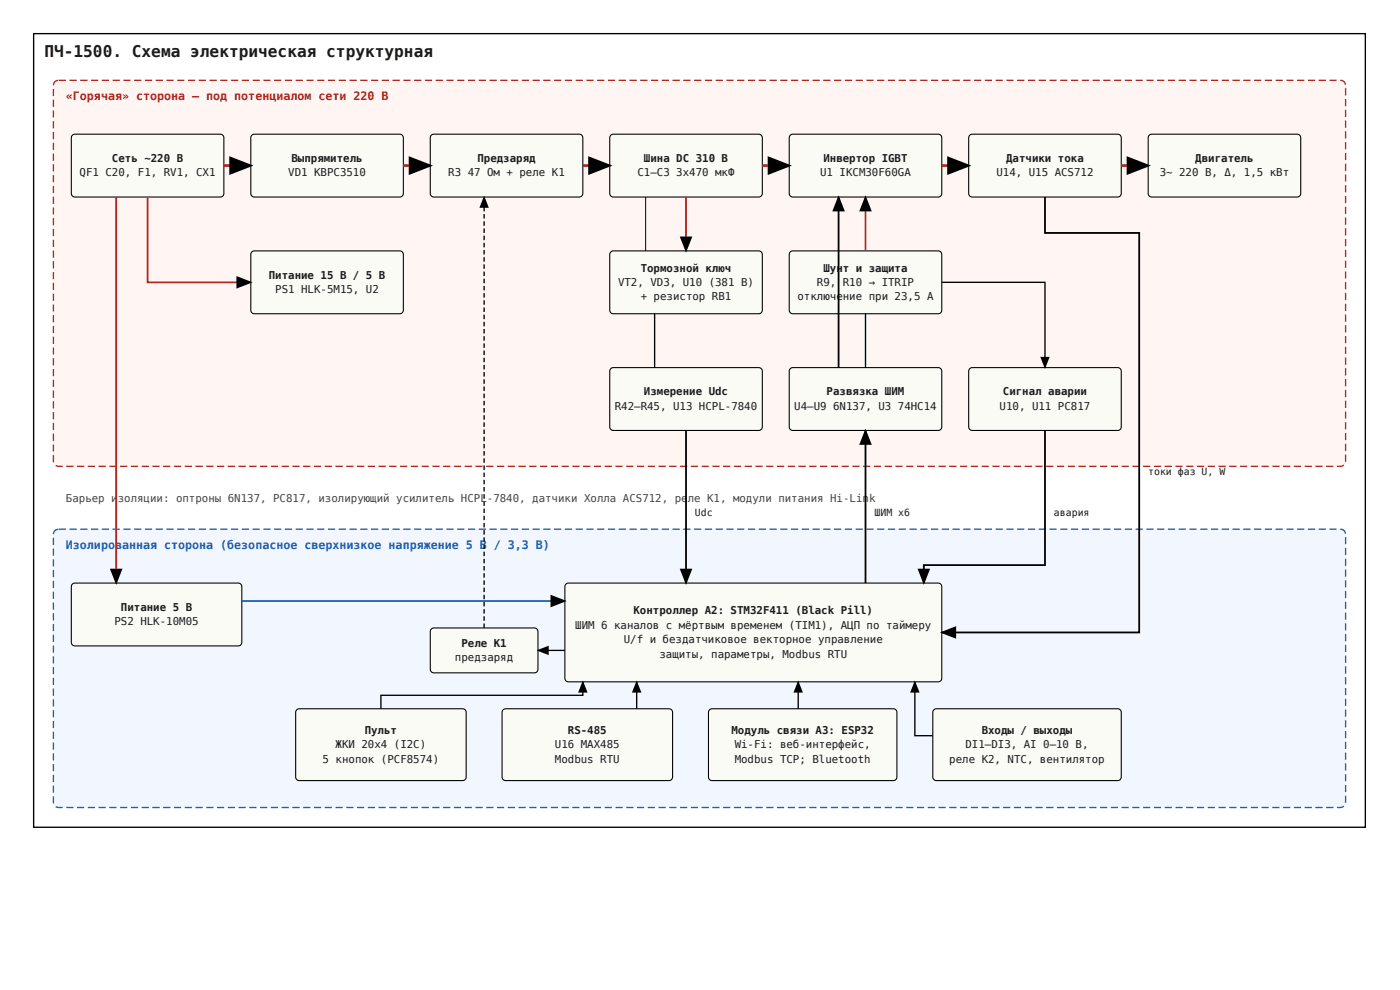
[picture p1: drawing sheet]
<svg xmlns="http://www.w3.org/2000/svg" width="420mm" height="297mm" viewBox="0 0 420 297" stroke-linecap="round" stroke-linejoin="round" font-family="sans-serif">
<path d="M10.1 10.1h399.7v238.1h-399.7z" fill="none" stroke="#000" stroke-width=".4"/>
<path d="M16.5 24.6l1.1-.5h384.7a1.62 1.62 0 0 1 1.6 1.6v112.6a1.62 1.62 0 0 1-1.6 1.6h-384.7a1.62 1.62 0 0 1-1.6-1.6v-112.6z" fill="#fff5f3"/>
<path d="M20.9 23.9h2.1v.4h-2.1zM24.1 23.9h2.2v.4h-2.2zM27.3 23.9h2.2v.4h-2.2zM30.6 23.9h2.1v.4h-2.1zM33.8 23.9h2.2v.4h-2.2zM37 23.9h2.2v.4h-2.2zM40.3 23.9h2.1v.4h-2.1zM43.5 23.9h2.1v.4h-2.1zM46.7 23.9h2.2v.4h-2.2zM50 23.9h2.1v.4h-2.1zM53.2 23.9h2.1v.4h-2.1zM56.4 23.9h2.2v.4h-2.2zM59.7 23.9h2.1v.4h-2.1zM62.9 23.9h2.1v.4h-2.1zM66.1 23.9h2.2v.4h-2.2zM69.4 23.9h2.1v.4h-2.1zM72.6 23.9h2.1v.4h-2.1zM75.8 23.9h2.2v.4h-2.2zM79 23.9h2.2v.4h-2.2zM82.3 23.9h2.1v.4h-2.1zM85.5 23.9h2.2v.4h-2.2zM88.7 23.9h2.2v.4h-2.2zM92 23.9h2.1v.4h-2.1zM95.2 23.9h2.2v.4h-2.2zM98.4 23.9h2.2v.4h-2.2zM101.7 23.9h2.1v.4h-2.1zM104.9 23.9h2.2v.4h-2.2zM108.1 23.9h2.2v.4h-2.2zM111.4 23.9h2.1v.4h-2.1zM114.6 23.9h2.2v.4h-2.2zM117.8 23.9h2.2v.4h-2.2zM121.1 23.9h2.1v.4h-2.1zM124.3 23.9h2.2v.4h-2.2zM127.5 23.9h2.2v.4h-2.2zM130.8 23.9h2.1v.4h-2.1zM134 23.9h2.1v.4h-2.1zM137.2 23.9h2.2v.4h-2.2zM140.5 23.9h2.1v.4h-2.1zM143.7 23.9h2.1v.4h-2.1zM146.9 23.9h2.2v.4h-2.2zM150.2 23.9h2.1v.4h-2.1zM153.4 23.9h2.1v.4h-2.1zM156.6 23.9h2.2v.4h-2.2zM159.8 23.9h2.2v.4h-2.2zM163.1 23.9h2.1v.4h-2.1zM166.3 23.9h2.2v.4h-2.2zM169.5 23.9h2.2v.4h-2.2zM172.8 23.9h2.1v.4h-2.1zM176 23.9h2.2v.4h-2.2zM179.2 23.9h2.2v.4h-2.2zM182.5 23.9h2.1v.4h-2.1zM185.7 23.9h2.2v.4h-2.2zM188.9 23.9h2.2v.4h-2.2zM192.2 23.9h2.1v.4h-2.1zM195.4 23.9h2.2v.4h-2.2zM198.6 23.9h2.2v.4h-2.2zM201.9 23.9h2.1v.4h-2.1zM205.1 23.9h2.2v.4h-2.2zM208.3 23.9h2.2v.4h-2.2zM211.6 23.9h2.1v.4h-2.1zM214.8 23.9h2.1v.4h-2.1zM218 23.9h2.2v.4h-2.2zM221.3 23.9h2.1v.4h-2.1zM224.5 23.9h2.1v.4h-2.1zM227.7 23.9h2.2v.4h-2.2zM231 23.9h2.1v.4h-2.1zM234.2 23.9h2.1v.4h-2.1zM237.4 23.9h2.2v.4h-2.2zM240.7 23.9h2.1v.4h-2.1zM243.9 23.9h2.1v.4h-2.1zM247.1 23.9h2.2v.4h-2.2zM250.3 23.9h2.2v.4h-2.2zM253.6 23.9h2.1v.4h-2.1zM256.8 23.9h2.2v.4h-2.2zM260 23.9h2.2v.4h-2.2zM263.3 23.9h2.1v.4h-2.1zM266.5 23.9h2.2v.4h-2.2zM269.7 23.9h2.2v.4h-2.2zM273 23.9h2.1v.4h-2.1zM276.2 23.9h2.2v.4h-2.2zM279.4 23.9h2.2v.4h-2.2zM282.7 23.9h2.1v.4h-2.1zM285.9 23.9h2.2v.4h-2.2zM289.1 23.9h2.2v.4h-2.2zM292.4 23.9h2.1v.4h-2.1zM295.6 23.9h2.2v.4h-2.2zM298.8 23.9h2.2v.4h-2.2zM302.1 23.9h2.1v.4h-2.1zM305.3 23.9h2.1v.4h-2.1zM308.5 23.9h2.2v.4h-2.2zM311.8 23.9h2.1v.4h-2.1zM315 23.9h2.1v.4h-2.1zM318.2 23.9h2.2v.4h-2.2zM321.5 23.9h2.1v.4h-2.1zM324.7 23.9h2.1v.4h-2.1zM327.9 23.9h2.2v.4h-2.2zM331.2 23.9h2.1v.4h-2.1zM334.4 23.9h2.1v.4h-2.1zM337.6 23.9h2.2v.4h-2.2zM340.8 23.9h2.2v.4h-2.2zM344.1 23.9h2.1v.4h-2.1zM347.3 23.9h2.2v.4h-2.2zM350.5 23.9h2.2v.4h-2.2zM353.8 23.9h2.1v.4h-2.1zM357 23.9h2.2v.4h-2.2zM360.2 23.9h2.2v.4h-2.2zM363.5 23.9h2.1v.4h-2.1zM366.7 23.9h2.2v.4h-2.2zM369.9 23.9h2.2v.4h-2.2zM373.2 23.9h2.1v.4h-2.1zM376.4 23.9h2.2v.4h-2.2zM379.6 23.9h2.2v.4h-2.2zM382.9 23.9h2.1v.4h-2.1zM386.1 23.9h2.2v.4h-2.2zM389.3 23.9h2.2v.4h-2.2zM392.6 23.9h2.1v.4h-2.1zM395.8 23.9h2.1v.4h-2.1zM399 23.9h2.2v.4h-2.2zM402.3 23.9a1.65 1.65 0 0 1 1.7 1.5h-.4a1.28 1.28 0 0 0-1.3-1.1zM403.7 26.5h.4v2.1h-.4zM403.7 29.7h.4v2.2h-.4zM403.7 32.9h.4v2.2h-.4zM403.7 36.2h.4v2.1h-.4zM403.7 39.4h.4v2.2h-.4zM403.7 42.6h.4v2.2h-.4zM403.7 45.9h.4v2.1h-.4zM403.7 49.1h.4v2.2h-.4zM403.7 52.3h.4v2.2h-.4zM403.7 55.6h.4v2.1h-.4zM403.7 58.8h.4v2.1h-.4zM403.7 62h.4v2.2h-.4zM403.7 65.3h.4v2.1h-.4zM403.7 68.5h.4v2.1h-.4zM403.7 71.7h.4v2.2h-.4zM403.7 75h.4v2.1h-.4zM403.7 78.2h.4v2.1h-.4zM403.7 81.4h.4v2.2h-.4zM403.7 84.7h.4v2.1h-.4zM403.7 87.9h.4v2.1h-.4zM403.7 91.1h.4v2.2h-.4zM403.7 94.3h.4v2.2h-.4zM403.7 97.6h.4v2.1h-.4zM403.7 100.8h.4v2.2h-.4zM403.7 104h.4v2.2h-.4zM403.7 107.3h.4v2.1h-.4zM403.7 110.5h.4v2.2h-.4zM403.7 113.7h.4v2.2h-.4zM403.7 117h.4v2.1h-.4zM403.7 120.2h.4v2.2h-.4zM403.7 123.4h.4v2.2h-.4zM403.7 126.7h.4v2.1h-.4zM403.7 129.9h.4v2.2h-.4zM403.7 133.1h.4v2.2h-.4zM403.7 136.4h.4v2.1h-.4zM401.3 139.7h1.2l.7-.4 .3 .3-1.2 .5h-1zM398 139.7h2.2v.4h-2.2zM394.8 139.7h2.2v.4h-2.2zM391.6 139.7h2.1v.4h-2.1zM388.4 139.7h2.1v.4h-2.1zM385.1 139.7h2.2v.4h-2.2zM381.9 139.7h2.1v.4h-2.1zM378.7 139.7h2.1v.4h-2.1zM375.4 139.7h2.2v.4h-2.2zM372.2 139.7h2.1v.4h-2.1zM369 139.7h2.1v.4h-2.1zM365.7 139.7h2.2v.4h-2.2zM362.5 139.7h2.1v.4h-2.1zM359.3 139.7h2.1v.4h-2.1zM356 139.7h2.2v.4h-2.2zM352.8 139.7h2.2v.4h-2.2zM349.6 139.7h2.1v.4h-2.1zM346.3 139.7h2.2v.4h-2.2zM343.1 139.7h2.2v.4h-2.2zM339.9 139.7h2.1v.4h-2.1zM336.6 139.7h2.2v.4h-2.2zM333.4 139.7h2.2v.4h-2.2zM330.2 139.7h2.1v.4h-2.1zM326.9 139.7h2.2v.4h-2.2zM323.7 139.7h2.2v.4h-2.2zM320.5 139.7h2.1v.4h-2.1zM317.2 139.7h2.2v.4h-2.2zM314 139.7h2.2v.4h-2.2zM310.8 139.7h2.1v.4h-2.1zM307.5 139.7h2.2v.4h-2.2zM304.3 139.7h2.2v.4h-2.2zM301.1 139.7h2.1v.4h-2.1zM297.9 139.7h2.1v.4h-2.1zM294.6 139.7h2.2v.4h-2.2zM291.4 139.7h2.1v.4h-2.1zM288.2 139.7h2.1v.4h-2.1zM284.9 139.7h2.2v.4h-2.2zM281.7 139.7h2.1v.4h-2.1zM278.5 139.7h2.1v.4h-2.1zM275.2 139.7h2.2v.4h-2.2zM272 139.7h2.1v.4h-2.1zM268.8 139.7h2.1v.4h-2.1zM265.5 139.7h2.2v.4h-2.2zM262.3 139.7h2.2v.4h-2.2zM259.1 139.7h2.1v.4h-2.1zM255.8 139.7h2.2v.4h-2.2zM252.6 139.7h2.2v.4h-2.2zM249.4 139.7h2.1v.4h-2.1zM246.1 139.7h2.2v.4h-2.2zM242.9 139.7h2.2v.4h-2.2zM239.7 139.7h2.1v.4h-2.1zM236.4 139.7h2.2v.4h-2.2zM233.2 139.7h2.2v.4h-2.2zM230 139.7h2.1v.4h-2.1zM226.7 139.7h2.2v.4h-2.2zM223.5 139.7h2.2v.4h-2.2zM220.3 139.7h2.1v.4h-2.1zM217 139.7h2.2v.4h-2.2zM213.8 139.7h2.2v.4h-2.2zM210.6 139.7h2.1v.4h-2.1zM207.4 139.7h2.1v.4h-2.1zM204.1 139.7h2.2v.4h-2.2zM200.9 139.7h2.1v.4h-2.1zM197.7 139.7h2.1v.4h-2.1zM194.4 139.7h2.2v.4h-2.2zM191.2 139.7h2.1v.4h-2.1zM188 139.7h2.1v.4h-2.1zM184.7 139.7h2.2v.4h-2.2zM181.5 139.7h2.2v.4h-2.2zM178.3 139.7h2.1v.4h-2.1zM175 139.7h2.2v.4h-2.2zM171.8 139.7h2.2v.4h-2.2zM168.6 139.7h2.1v.4h-2.1zM165.3 139.7h2.2v.4h-2.2zM162.1 139.7h2.2v.4h-2.2zM158.9 139.7h2.1v.4h-2.1zM155.6 139.7h2.2v.4h-2.2zM152.4 139.7h2.2v.4h-2.2zM149.2 139.7h2.1v.4h-2.1zM145.9 139.7h2.2v.4h-2.2zM142.7 139.7h2.2v.4h-2.2zM139.5 139.7h2.1v.4h-2.1zM136.2 139.7h2.2v.4h-2.2zM133 139.7h2.2v.4h-2.2zM129.8 139.7h2.1v.4h-2.1zM126.6 139.7h2.1v.4h-2.1zM123.3 139.7h2.2v.4h-2.2zM120.1 139.7h2.1v.4h-2.1zM116.9 139.7h2.1v.4h-2.1zM113.6 139.7h2.2v.4h-2.2zM110.4 139.7h2.1v.4h-2.1zM107.2 139.7h2.1v.4h-2.1zM103.9 139.7h2.2v.4h-2.2zM100.7 139.7h2.1v.4h-2.1zM97.5 139.7h2.1v.4h-2.1zM94.2 139.7h2.2v.4h-2.2zM91 139.7h2.2v.4h-2.2zM87.8 139.7h2.1v.4h-2.1zM84.5 139.7h2.2v.4h-2.2zM81.3 139.7h2.2v.4h-2.2zM78.1 139.7h2.1v.4h-2.1zM74.8 139.7h2.2v.4h-2.2zM71.6 139.7h2.2v.4h-2.2zM68.4 139.7h2.1v.4h-2.1zM65.1 139.7h2.2v.4h-2.2zM61.9 139.7h2.2v.4h-2.2zM58.7 139.7h2.1v.4h-2.1zM55.4 139.7h2.2v.4h-2.2zM52.2 139.7h2.2v.4h-2.2zM49 139.7h2.1v.4h-2.1zM45.7 139.7h2.2v.4h-2.2zM42.5 139.7h2.2v.4h-2.2zM39.3 139.7h2.1v.4h-2.1zM36.1 139.7h2.1v.4h-2.1zM32.8 139.7h2.2v.4h-2.2zM29.6 139.7h2.1v.4h-2.1zM26.4 139.7h2.1v.4h-2.1zM23.1 139.7h2.2v.4h-2.2zM19.9 139.7h2.1v.4h-2.1zM16.8 139.5l.5 .2h1.5v.4l-1.7-.1-.5-.2zM15.8 136.6h.4l.1 2-.4 .1zM15.8 133.3h.4v2.2h-.4zM15.8 130.1h.4v2.2h-.4zM15.8 126.9h.4v2.1h-.4zM15.8 123.6h.4v2.2h-.4zM15.8 120.4h.4v2.2h-.4zM15.8 117.2h.4v2.1h-.4zM15.8 113.9h.4v2.2h-.4zM15.8 110.7h.4v2.2h-.4zM15.8 107.5h.4v2.1h-.4zM15.8 104.2h.4v2.2h-.4zM15.8 101h.4v2.2h-.4zM15.8 97.8h.4v2.1h-.4zM15.8 94.5h.4v2.2h-.4zM15.8 91.3h.4v2.2h-.4zM15.8 88.1h.4v2.1h-.4zM15.8 84.8h.4v2.2h-.4zM15.8 81.6h.4v2.2h-.4zM15.8 78.4h.4v2.1h-.4zM15.8 75.2h.4v2.1h-.4zM15.8 71.9h.4v2.2h-.4zM15.8 68.7h.4v2.1h-.4zM15.8 65.5h.4v2.1h-.4zM15.8 62.2h.4v2.2h-.4zM15.8 59h.4v2.1h-.4zM15.8 55.8h.4v2.1h-.4zM15.8 52.5h.4v2.2h-.4zM15.8 49.3h.4v2.2h-.4zM15.8 46.1h.4v2.1h-.4zM15.8 42.8h.4v2.2h-.4zM15.8 39.6h.4v2.2h-.4zM15.8 36.4h.4v2.1h-.4zM15.8 33.1h.4v2.2h-.4zM15.8 29.9h.4v2.2h-.4zM15.8 26.7h.4v2.1h-.4zM16.3 24.4l1.1-.5 .1 .4a1.28 1.28 0 0 0-1.3 1.3h-.4zM17.6 23.9h2.2v.4h-2.2z" fill="#b3261e"/>
<path d="M16.5 159.2l1.1-.4h384.7a1.62 1.62 0 0 1 1.6 1.6v80.2a1.62 1.62 0 0 1-1.6 1.7h-384.7a1.62 1.62 0 0 1-1.6-1.7v-80.2z" fill="#f2f6ff"/>
<path d="M20.9 158.6h2.1v.4h-2.1zM24.1 158.6h2.2v.4h-2.2zM27.3 158.6h2.2v.4h-2.2zM30.6 158.6h2.1v.4h-2.1zM33.8 158.6h2.2v.4h-2.2zM37 158.6h2.2v.4h-2.2zM40.3 158.6h2.1v.4h-2.1zM43.5 158.6h2.1v.4h-2.1zM46.7 158.6h2.2v.4h-2.2zM50 158.6h2.1v.4h-2.1zM53.2 158.6h2.1v.4h-2.1zM56.4 158.6h2.2v.4h-2.2zM59.7 158.6h2.1v.4h-2.1zM62.9 158.6h2.1v.4h-2.1zM66.1 158.6h2.2v.4h-2.2zM69.4 158.6h2.1v.4h-2.1zM72.6 158.6h2.1v.4h-2.1zM75.8 158.6h2.2v.4h-2.2zM79 158.6h2.2v.4h-2.2zM82.3 158.6h2.1v.4h-2.1zM85.5 158.6h2.2v.4h-2.2zM88.7 158.6h2.2v.4h-2.2zM92 158.6h2.1v.4h-2.1zM95.2 158.6h2.2v.4h-2.2zM98.4 158.6h2.2v.4h-2.2zM101.7 158.6h2.1v.4h-2.1zM104.9 158.6h2.2v.4h-2.2zM108.1 158.6h2.2v.4h-2.2zM111.4 158.6h2.1v.4h-2.1zM114.6 158.6h2.2v.4h-2.2zM117.8 158.6h2.2v.4h-2.2zM121.1 158.6h2.1v.4h-2.1zM124.3 158.6h2.2v.4h-2.2zM127.5 158.6h2.2v.4h-2.2zM130.8 158.6h2.1v.4h-2.1zM134 158.6h2.1v.4h-2.1zM137.2 158.6h2.2v.4h-2.2zM140.5 158.6h2.1v.4h-2.1zM143.7 158.6h2.1v.4h-2.1zM146.9 158.6h2.2v.4h-2.2zM150.2 158.6h2.1v.4h-2.1zM153.4 158.6h2.1v.4h-2.1zM156.6 158.6h2.2v.4h-2.2zM159.8 158.6h2.2v.4h-2.2zM163.1 158.6h2.1v.4h-2.1zM166.3 158.6h2.2v.4h-2.2zM169.5 158.6h2.2v.4h-2.2zM172.8 158.6h2.1v.4h-2.1zM176 158.6h2.2v.4h-2.2zM179.2 158.6h2.2v.4h-2.2zM182.5 158.6h2.1v.4h-2.1zM185.7 158.6h2.2v.4h-2.2zM188.9 158.6h2.2v.4h-2.2zM192.2 158.6h2.1v.4h-2.1zM195.4 158.6h2.2v.4h-2.2zM198.6 158.6h2.2v.4h-2.2zM201.9 158.6h2.1v.4h-2.1zM205.1 158.6h2.2v.4h-2.2zM208.3 158.6h2.2v.4h-2.2zM211.6 158.6h2.1v.4h-2.1zM214.8 158.6h2.1v.4h-2.1zM218 158.6h2.2v.4h-2.2zM221.3 158.6h2.1v.4h-2.1zM224.5 158.6h2.1v.4h-2.1zM227.7 158.6h2.2v.4h-2.2zM231 158.6h2.1v.4h-2.1zM234.2 158.6h2.1v.4h-2.1zM237.4 158.6h2.2v.4h-2.2zM240.7 158.6h2.1v.4h-2.1zM243.9 158.6h2.1v.4h-2.1zM247.1 158.6h2.2v.4h-2.2zM250.3 158.6h2.2v.4h-2.2zM253.6 158.6h2.1v.4h-2.1zM256.8 158.6h2.2v.4h-2.2zM260 158.6h2.2v.4h-2.2zM263.3 158.6h2.1v.4h-2.1zM266.5 158.6h2.2v.4h-2.2zM269.7 158.6h2.2v.4h-2.2zM273 158.6h2.1v.4h-2.1zM276.2 158.6h2.2v.4h-2.2zM279.4 158.6h2.2v.4h-2.2zM282.7 158.6h2.1v.4h-2.1zM285.9 158.6h2.2v.4h-2.2zM289.1 158.6h2.2v.4h-2.2zM292.4 158.6h2.1v.4h-2.1zM295.6 158.6h2.2v.4h-2.2zM298.8 158.6h2.2v.4h-2.2zM302.1 158.6h2.1v.4h-2.1zM305.3 158.6h2.1v.4h-2.1zM308.5 158.6h2.2v.4h-2.2zM311.8 158.6h2.1v.4h-2.1zM315 158.6h2.1v.4h-2.1zM318.2 158.6h2.2v.4h-2.2zM321.5 158.6h2.1v.4h-2.1zM324.7 158.6h2.1v.4h-2.1zM327.9 158.6h2.2v.4h-2.2zM331.2 158.6h2.1v.4h-2.1zM334.4 158.6h2.1v.4h-2.1zM337.6 158.6h2.2v.4h-2.2zM340.8 158.6h2.2v.4h-2.2zM344.1 158.6h2.1v.4h-2.1zM347.3 158.6h2.2v.4h-2.2zM350.5 158.6h2.2v.4h-2.2zM353.8 158.6h2.1v.4h-2.1zM357 158.6h2.2v.4h-2.2zM360.2 158.6h2.2v.4h-2.2zM363.5 158.6h2.1v.4h-2.1zM366.7 158.6h2.2v.4h-2.2zM369.9 158.6h2.2v.4h-2.2zM373.2 158.6h2.1v.4h-2.1zM376.4 158.6h2.2v.4h-2.2zM379.6 158.6h2.2v.4h-2.2zM382.9 158.6h2.1v.4h-2.1zM386.1 158.6h2.2v.4h-2.2zM389.3 158.6h2.2v.4h-2.2zM392.6 158.6h2.1v.4h-2.1zM395.8 158.6h2.1v.4h-2.1zM399 158.6h2.2v.4h-2.2zM402.3 158.6a1.65 1.65 0 0 1 1.7 1.4l-.4 .1a1.28 1.28 0 0 0-1.3-1.1zM403.7 161.1h.4v2.2h-.4zM403.7 164.4h.4v2.1h-.4zM403.7 167.6h.4v2.2h-.4zM403.7 170.8h.4v2.2h-.4zM403.7 174.1h.4v2.1h-.4zM403.7 177.3h.4v2.2h-.4zM403.7 180.5h.4v2.2h-.4zM403.7 183.8h.4v2.1h-.4zM403.7 187h.4v2.2h-.4zM403.7 190.2h.4v2.2h-.4zM403.7 193.5h.4v2.1h-.4zM403.7 196.7h.4v2.2h-.4zM403.7 199.9h.4v2.2h-.4zM403.7 203.2h.4v2.1h-.4zM403.7 206.4h.4v2.1h-.4zM403.7 209.6h.4v2.2h-.4zM403.7 212.9h.4v2.1h-.4zM403.7 216.1h.4v2.1h-.4zM403.7 219.3h.4v2.2h-.4zM403.7 222.6h.4v2.1h-.4zM403.7 225.8h.4v2.1h-.4zM403.7 229h.4v2.2h-.4zM403.7 232.2h.4v2.2h-.4zM403.7 235.5h.4v2.1h-.4zM403.7 238.7h.4v2.2l-.4-.1zM401.3 242.1l1.2-.1 .7-.3 .3 .3-1.2 .5h-1zM398 242.1h2.2v.4h-2.2zM394.8 242.1h2.2v.4h-2.2zM391.6 242.1h2.1v.4h-2.1zM388.4 242.1h2.1v.4h-2.1zM385.1 242.1h2.2v.4h-2.2zM381.9 242.1h2.1v.4h-2.1zM378.7 242.1h2.1v.4h-2.1zM375.4 242.1h2.2v.4h-2.2zM372.2 242.1h2.1v.4h-2.1zM369 242.1h2.1v.4h-2.1zM365.7 242.1h2.2v.4h-2.2zM362.5 242.1h2.1v.4h-2.1zM359.3 242.1h2.1v.4h-2.1zM356 242.1h2.2v.4h-2.2zM352.8 242.1h2.2v.4h-2.2zM349.6 242.1h2.1v.4h-2.1zM346.3 242.1h2.2v.4h-2.2zM343.1 242.1h2.2v.4h-2.2zM339.9 242.1h2.1v.4h-2.1zM336.6 242.1h2.2v.4h-2.2zM333.4 242.1h2.2v.4h-2.2zM330.2 242.1h2.1v.4h-2.1zM326.9 242.1h2.2v.4h-2.2zM323.7 242.1h2.2v.4h-2.2zM320.5 242.1h2.1v.4h-2.1zM317.2 242.1h2.2v.4h-2.2zM314 242.1h2.2v.4h-2.2zM310.8 242.1h2.1v.4h-2.1zM307.5 242.1h2.2v.4h-2.2zM304.3 242.1h2.2v.4h-2.2zM301.1 242.1h2.1v.4h-2.1zM297.9 242.1h2.1v.4h-2.1zM294.6 242.1h2.2v.4h-2.2zM291.4 242.1h2.1v.4h-2.1zM288.2 242.1h2.1v.4h-2.1zM284.9 242.1h2.2v.4h-2.2zM281.7 242.1h2.1v.4h-2.1zM278.5 242.1h2.1v.4h-2.1zM275.2 242.1h2.2v.4h-2.2zM272 242.1h2.1v.4h-2.1zM268.8 242.1h2.1v.4h-2.1zM265.5 242.1h2.2v.4h-2.2zM262.3 242.1h2.2v.4h-2.2zM259.1 242.1h2.1v.4h-2.1zM255.8 242.1h2.2v.4h-2.2zM252.6 242.1h2.2v.4h-2.2zM249.4 242.1h2.1v.4h-2.1zM246.1 242.1h2.2v.4h-2.2zM242.9 242.1h2.2v.4h-2.2zM239.7 242.1h2.1v.4h-2.1zM236.4 242.1h2.2v.4h-2.2zM233.2 242.1h2.2v.4h-2.2zM230 242.1h2.1v.4h-2.1zM226.7 242.1h2.2v.4h-2.2zM223.5 242.1h2.2v.4h-2.2zM220.3 242.1h2.1v.4h-2.1zM217 242.1h2.2v.4h-2.2zM213.8 242.1h2.2v.4h-2.2zM210.6 242.1h2.1v.4h-2.1zM207.4 242.1h2.1v.4h-2.1zM204.1 242.1h2.2v.4h-2.2zM200.9 242.1h2.1v.4h-2.1zM197.7 242.1h2.1v.4h-2.1zM194.4 242.1h2.2v.4h-2.2zM191.2 242.1h2.1v.4h-2.1zM188 242.1h2.1v.4h-2.1zM184.7 242.1h2.2v.4h-2.2zM181.5 242.1h2.2v.4h-2.2zM178.3 242.1h2.1v.4h-2.1zM175 242.1h2.2v.4h-2.2zM171.8 242.1h2.2v.4h-2.2zM168.6 242.1h2.1v.4h-2.1zM165.3 242.1h2.2v.4h-2.2zM162.1 242.1h2.2v.4h-2.2zM158.9 242.1h2.1v.4h-2.1zM155.6 242.1h2.2v.4h-2.2zM152.4 242.1h2.2v.4h-2.2zM149.2 242.1h2.1v.4h-2.1zM145.9 242.1h2.2v.4h-2.2zM142.7 242.1h2.2v.4h-2.2zM139.5 242.1h2.1v.4h-2.1zM136.2 242.1h2.2v.4h-2.2zM133 242.1h2.2v.4h-2.2zM129.8 242.1h2.1v.4h-2.1zM126.6 242.1h2.1v.4h-2.1zM123.3 242.1h2.2v.4h-2.2zM120.1 242.1h2.1v.4h-2.1zM116.9 242.1h2.1v.4h-2.1zM113.6 242.1h2.2v.4h-2.2zM110.4 242.1h2.1v.4h-2.1zM107.2 242.1h2.1v.4h-2.1zM103.9 242.1h2.2v.4h-2.2zM100.7 242.1h2.1v.4h-2.1zM97.5 242.1h2.1v.4h-2.1zM94.2 242.1h2.2v.4h-2.2zM91 242.1h2.2v.4h-2.2zM87.8 242.1h2.1v.4h-2.1zM84.5 242.1h2.2v.4h-2.2zM81.3 242.1h2.2v.4h-2.2zM78.1 242.1h2.1v.4h-2.1zM74.8 242.1h2.2v.4h-2.2zM71.6 242.1h2.2v.4h-2.2zM68.4 242.1h2.1v.4h-2.1zM65.1 242.1h2.2v.4h-2.2zM61.9 242.1h2.2v.4h-2.2zM58.7 242.1h2.1v.4h-2.1zM55.4 242.1h2.2v.4h-2.2zM52.2 242.1h2.2v.4h-2.2zM49 242.1h2.1v.4h-2.1zM45.7 242.1h2.2v.4h-2.2zM42.5 242.1h2.2v.4h-2.2zM39.3 242.1h2.1v.4h-2.1zM36.1 242.1h2.1v.4h-2.1zM32.8 242.1h2.2v.4h-2.2zM29.6 242.1h2.1v.4h-2.1zM26.4 242.1h2.1v.4h-2.1zM23.1 242.1h2.2v.4h-2.2zM19.9 242.1h2.1v.4h-2.1zM16.8 241.8l.5 .2 1.5 .1v.4l-1.7-.1-.5-.3zM15.8 238.9h.4l.1 2.1-.4 .1zM15.8 235.7h.4v2.1h-.4zM15.8 232.4h.4v2.2h-.4zM15.8 229.2h.4v2.2h-.4zM15.8 226h.4v2.1h-.4zM15.8 222.8h.4v2.1h-.4zM15.8 219.5h.4v2.2h-.4zM15.8 216.3h.4v2.1h-.4zM15.8 213.1h.4v2.1h-.4zM15.8 209.8h.4v2.2h-.4zM15.8 206.6h.4v2.1h-.4zM15.8 203.4h.4v2.1h-.4zM15.8 200.1h.4v2.2h-.4zM15.8 196.9h.4v2.2h-.4zM15.8 193.7h.4v2.1h-.4zM15.8 190.4h.4v2.2h-.4zM15.8 187.2h.4v2.2h-.4zM15.8 184h.4v2.1h-.4zM15.8 180.7h.4v2.2h-.4zM15.8 177.5h.4v2.2h-.4zM15.8 174.3h.4v2.1h-.4zM15.8 171h.4v2.2h-.4zM15.8 167.8h.4v2.2h-.4zM15.8 164.6h.4v2.1h-.4zM15.8 161.3h.4v2.2h-.4zM16.3 159.1l1.1-.5 .1 .4a1.28 1.28 0 0 0-1.3 1.3h-.4zM17.6 158.6h2.2v.4h-2.2z" fill="#1a5fb4"/>
<path d="M21.7 40.6l.8-.3h43.6a1.08 1.08 0 0 1 1.1 1v16.7a1.08 1.08 0 0 1-1.1 1.1h-43.6a1.08 1.08 0 0 1-1.1-1.1v-16.7z" fill="#fbfbf6"/>
<path d="M21.7 40.6l.8-.3h43.6a1.08 1.08 0 0 1 1.1 1v16.7a1.08 1.08 0 0 1-1.1 1.1h-43.6a1.08 1.08 0 0 1-1.1-1.1v-16.7z" fill="none" stroke="#000" stroke-width=".32"/>
<path d="M75.6 40.6l.8-.3h43.6a1.08 1.08 0 0 1 1.1 1v16.7a1.08 1.08 0 0 1-1.1 1.1h-43.6a1.08 1.08 0 0 1-1.1-1.1v-16.7z" fill="#fbfbf6"/>
<path d="M75.6 40.6l.8-.3h43.6a1.08 1.08 0 0 1 1.1 1v16.7a1.08 1.08 0 0 1-1.1 1.1h-43.6a1.08 1.08 0 0 1-1.1-1.1v-16.7z" fill="none" stroke="#000" stroke-width=".32"/>
<path d="M129.5 40.6l.7-.3h43.7a1.08 1.08 0 0 1 1 1v16.7a1.08 1.08 0 0 1-1 1.1h-43.7a1.08 1.08 0 0 1-1.1-1.1v-16.7z" fill="#fbfbf6"/>
<path d="M129.5 40.6l.7-.3h43.7a1.08 1.08 0 0 1 1 1v16.7a1.08 1.08 0 0 1-1 1.1h-43.7a1.08 1.08 0 0 1-1.1-1.1v-16.7z" fill="none" stroke="#000" stroke-width=".32"/>
<path d="M183.3 40.6l.8-.3h43.6a1.08 1.08 0 0 1 1.1 1v16.7a1.08 1.08 0 0 1-1.1 1.1h-43.6a1.08 1.08 0 0 1-1.1-1.1v-16.7z" fill="#fbfbf6"/>
<path d="M183.3 40.6l.8-.3h43.6a1.08 1.08 0 0 1 1.1 1v16.7a1.08 1.08 0 0 1-1.1 1.1h-43.6a1.08 1.08 0 0 1-1.1-1.1v-16.7z" fill="none" stroke="#000" stroke-width=".32"/>
<path d="M237.2 40.6l.8-.3h43.6a1.08 1.08 0 0 1 1.1 1v16.7a1.08 1.08 0 0 1-1.1 1.1h-43.6a1.08 1.08 0 0 1-1.1-1.1v-16.7z" fill="#fbfbf6"/>
<path d="M237.2 40.6l.8-.3h43.6a1.08 1.08 0 0 1 1.1 1v16.7a1.08 1.08 0 0 1-1.1 1.1h-43.6a1.08 1.08 0 0 1-1.1-1.1v-16.7z" fill="none" stroke="#000" stroke-width=".32"/>
<path d="M291.1 40.6l.7-.3h43.7a1.08 1.08 0 0 1 1 1v16.7a1.08 1.08 0 0 1-1 1.1h-43.7a1.08 1.08 0 0 1-1.1-1.1v-16.7z" fill="#fbfbf6"/>
<path d="M291.1 40.6l.7-.3h43.7a1.08 1.08 0 0 1 1 1v16.7a1.08 1.08 0 0 1-1 1.1h-43.7a1.08 1.08 0 0 1-1.1-1.1v-16.7z" fill="none" stroke="#000" stroke-width=".32"/>
<path d="M344.9 40.6l.8-.3h43.6a1.08 1.08 0 0 1 1.1 1v16.7a1.08 1.08 0 0 1-1.1 1.1h-43.6a1.08 1.08 0 0 1-1.1-1.1v-16.7z" fill="#fbfbf6"/>
<path d="M344.9 40.6l.8-.3h43.6a1.08 1.08 0 0 1 1.1 1v16.7a1.08 1.08 0 0 1-1.1 1.1h-43.6a1.08 1.08 0 0 1-1.1-1.1v-16.7z" fill="none" stroke="#000" stroke-width=".32"/>
<path d="M67.2 49.7h8.1M121.1 49.7h8M174.9 49.7h8.1M228.8 49.7h8.1M282.7 49.7h8M336.5 49.7h8.1" fill="none" stroke="#b3261e" stroke-width=".81" stroke-linecap="butt"/>
<path d="M68.8 46.9l7.3 2.8-7.3 2.8zM122.7 46.9l7.3 2.8-7.3 2.8zM176.5 46.9l7.3 2.8-7.3 2.8zM230.4 46.9l7.3 2.8-7.3 2.8zM284.3 46.9l7.3 2.8-7.3 2.8zM338.2 46.9l7.2 2.8-7.2 2.8z" fill="#000"/>
<path d="M183.3 75.6l.8-.3h43.6a1.08 1.08 0 0 1 1.1 1.1v16.6a1.08 1.08 0 0 1-1.1 1.1h-43.6a1.08 1.08 0 0 1-1.1-1.1v-16.6z" fill="#fbfbf6"/>
<path d="M183.3 75.6l.8-.3h43.6a1.08 1.08 0 0 1 1.1 1.1v16.6a1.08 1.08 0 0 1-1.1 1.1h-43.6a1.08 1.08 0 0 1-1.1-1.1v-16.6z" fill="none" stroke="#000" stroke-width=".32"/>
<path d="M205.9 59.1v16.2" fill="none" stroke="#b3261e" stroke-width=".54"/>
<path d="M204 71h3.8l-1.9 4.8z" fill="#000"/>
<path d="M237.2 75.6l.8-.3h43.6a1.08 1.08 0 0 1 1.1 1.1v16.6a1.08 1.08 0 0 1-1.1 1.1h-43.6a1.08 1.08 0 0 1-1.1-1.1v-16.6z" fill="#fbfbf6"/>
<path d="M237.2 75.6l.8-.3h43.6a1.08 1.08 0 0 1 1.1 1.1v16.6a1.08 1.08 0 0 1-1.1 1.1h-43.6a1.08 1.08 0 0 1-1.1-1.1v-16.6z" fill="none" stroke="#000" stroke-width=".32"/>
<path d="M259.8 59.1v16.2" fill="none" stroke="#b3261e" stroke-width=".54"/>
<path d="M259.8 58.6l1.9 4.8h-3.8z" fill="#000"/>
<path d="M75.6 75.6l.8-.3h43.6a1.08 1.08 0 0 1 1.1 1.1v16.6a1.08 1.08 0 0 1-1.1 1.1h-43.6a1.08 1.08 0 0 1-1.1-1.1v-16.6z" fill="#fbfbf6"/>
<path d="M75.6 75.6l.8-.3h43.6a1.08 1.08 0 0 1 1.1 1.1v16.6a1.08 1.08 0 0 1-1.1 1.1h-43.6a1.08 1.08 0 0 1-1.1-1.1v-16.6z" fill="none" stroke="#000" stroke-width=".32"/>
<path d="M44.3 59.1v25.6h31" fill="none" stroke="#b3261e" stroke-width=".54"/>
<path d="M71 82.8l4.8 1.9-4.8 1.9z" fill="#000"/>
<path d="M237.2 110.6l.8-.3h43.6a1.08 1.08 0 0 1 1.1 1.1v16.7a1.08 1.08 0 0 1-1.1 1h-43.6a1.08 1.08 0 0 1-1.1-1v-16.7z" fill="#fbfbf6"/>
<path d="M237.2 110.6l.8-.3h43.6a1.08 1.08 0 0 1 1.1 1.1v16.7a1.08 1.08 0 0 1-1.1 1h-43.6a1.08 1.08 0 0 1-1.1-1v-16.7z" fill="none" stroke="#000" stroke-width=".32"/>
<path d="M259.8 94.1v16.2" fill="none" stroke="#000" stroke-width=".4"/>
<path d="M251.7 59.1v51.2" fill="none" stroke="#000" stroke-width=".54"/>
<path d="M251.7 58.6l1.9 4.8h-3.8z" fill="#000"/>
<path d="M183.3 110.6l.8-.3h43.6a1.08 1.08 0 0 1 1.1 1.1v16.7a1.08 1.08 0 0 1-1.1 1h-43.6a1.08 1.08 0 0 1-1.1-1v-16.7z" fill="#fbfbf6"/>
<path d="M183.3 110.6l.8-.3h43.6a1.08 1.08 0 0 1 1.1 1.1v16.7a1.08 1.08 0 0 1-1.1 1h-43.6a1.08 1.08 0 0 1-1.1-1v-16.7z" fill="none" stroke="#000" stroke-width=".32"/>
<path d="M196.5 94.1v16.2" fill="none" stroke="#000" stroke-width=".4"/>
<path d="M193.8 59.1v16.2" fill="none" stroke="#000" stroke-width=".3"/>
<path d="M291.1 110.6l.7-.3h43.7a1.08 1.08 0 0 1 1 1.1v16.7a1.08 1.08 0 0 1-1 1h-43.7a1.08 1.08 0 0 1-1.1-1v-16.7z" fill="#fbfbf6"/>
<path d="M291.1 110.6l.7-.3h43.7a1.08 1.08 0 0 1 1 1.1v16.7a1.08 1.08 0 0 1-1 1h-43.7a1.08 1.08 0 0 1-1.1-1v-16.7z" fill="none" stroke="#000" stroke-width=".32"/>
<path d="M282.7 84.7h30.9v25.6" fill="none" stroke="#000" stroke-width=".4"/>
<path d="M312.2 107.1h2.9l-1.5 3.6z" fill="#000"/>
<path d="M169.9 175.2l.7-.3h111a1.08 1.08 0 0 1 1.1 1.1v27.5a1.08 1.08 0 0 1-1.1 1.1h-111a1.08 1.08 0 0 1-1.1-1.1v-27.5z" fill="#fbfbf6"/>
<path d="M169.9 175.2l.7-.3h111a1.08 1.08 0 0 1 1.1 1.1v27.5a1.08 1.08 0 0 1-1.1 1.1h-111a1.08 1.08 0 0 1-1.1-1.1v-27.5z" fill="none" stroke="#000" stroke-width=".32"/>
<path d="M313.6 59.1v10.8h28.3v119.8h-59.2M205.9 129.1v45.8M259.8 129.1v45.8M313.6 129.1v40.4h-36.3v5.4" fill="none" stroke="#000" stroke-width=".54"/>
<path d="M259.8 128.6l1.9 4.9h-3.8zM204 170.6h3.8l-1.9 4.9zM275.4 170.6h3.8l-1.9 4.9zM282.1 189.7l4.9-1.8v3.7z" fill="#000"/>
<path d="M21.7 175.2l.8-.3h49a1.08 1.08 0 0 1 1.1 1.1v16.7a1.08 1.08 0 0 1-1.1 1.1h-49a1.08 1.08 0 0 1-1.1-1.1v-16.7z" fill="#fbfbf6"/>
<path d="M21.7 175.2l.8-.3h49a1.08 1.08 0 0 1 1.1 1.1v16.7a1.08 1.08 0 0 1-1.1 1.1h-49a1.08 1.08 0 0 1-1.1-1.1v-16.7z" fill="none" stroke="#000" stroke-width=".32"/>
<path d="M34.9 59.1v115.8" fill="none" stroke="#b3261e" stroke-width=".54"/>
<path d="M33 170.6h3.8l-1.9 4.9zM165.2 178.4l4.9 1.9-4.9 1.9z" fill="#000"/>
<path d="M72.6 180.3h96.9" fill="none" stroke="#1a5fb4" stroke-width=".54"/>
<path d="M89.1 213l.7-.4h49a1.08 1.08 0 0 1 1.1 1.1v19.4a1.08 1.08 0 0 1-1.1 1.1h-49a1.08 1.08 0 0 1-1.1-1.1v-19.4z" fill="#fbfbf6"/>
<path d="M89.1 213l.7-.4h49a1.08 1.08 0 0 1 1.1 1.1v19.4a1.08 1.08 0 0 1-1.1 1.1h-49a1.08 1.08 0 0 1-1.1-1.1v-19.4z" fill="none" stroke="#000" stroke-width=".32"/>
<path d="M174.9 204.6v4h-60.6v4" fill="none" stroke="#000" stroke-width=".4"/>
<path d="M174.9 204.2l1.4 3.6h-2.8z" fill="#000"/>
<path d="M151 213l.8-.4h49a1.08 1.08 0 0 1 1.1 1.1v19.4a1.08 1.08 0 0 1-1.1 1.1h-49a1.08 1.08 0 0 1-1.1-1.1v-19.4z" fill="#fbfbf6"/>
<path d="M151 213l.8-.4h49a1.08 1.08 0 0 1 1.1 1.1v19.4a1.08 1.08 0 0 1-1.1 1.1h-49a1.08 1.08 0 0 1-1.1-1.1v-19.4z" fill="none" stroke="#000" stroke-width=".32"/>
<path d="M191.1 204.6v8" fill="none" stroke="#000" stroke-width=".4"/>
<path d="M191.1 204.2l1.4 3.6h-2.8z" fill="#000"/>
<path d="M213 213l.7-.4h54.4a1.08 1.08 0 0 1 1.1 1.1v19.4a1.08 1.08 0 0 1-1.1 1.1h-54.4a1.08 1.08 0 0 1-1.1-1.1v-19.4z" fill="#fbfbf6"/>
<path d="M213 213l.7-.4h54.4a1.08 1.08 0 0 1 1.1 1.1v19.4a1.08 1.08 0 0 1-1.1 1.1h-54.4a1.08 1.08 0 0 1-1.1-1.1v-19.4z" fill="none" stroke="#000" stroke-width=".32"/>
<path d="M239.6 204.6v8" fill="none" stroke="#000" stroke-width=".4"/>
<path d="M239.6 204.2l1.4 3.6h-2.8z" fill="#000"/>
<path d="M280.3 213l.8-.4h54.4a1.08 1.08 0 0 1 1 1.1v19.4a1.08 1.08 0 0 1-1 1.1h-54.4a1.08 1.08 0 0 1-1.1-1.1v-19.4z" fill="#fbfbf6"/>
<path d="M280.3 213l.8-.4h54.4a1.08 1.08 0 0 1 1 1.1v19.4a1.08 1.08 0 0 1-1 1.1h-54.4a1.08 1.08 0 0 1-1.1-1.1v-19.4z" fill="none" stroke="#000" stroke-width=".32"/>
<path d="M274.6 204.6v16.1h5.4" fill="none" stroke="#000" stroke-width=".4"/>
<path d="M274.6 204.2l1.4 3.6h-2.8z" fill="#000"/>
<path d="M129.5 188.7l.7-.3h30.2a1.08 1.08 0 0 1 1.1 1.1v11.3a1.08 1.08 0 0 1-1.1 1.1h-30.2a1.08 1.08 0 0 1-1.1-1.1v-11.3z" fill="#fbfbf6"/>
<path d="M129.5 188.7l.7-.3h30.2a1.08 1.08 0 0 1 1.1 1.1v11.3a1.08 1.08 0 0 1-1.1 1.1h-30.2a1.08 1.08 0 0 1-1.1-1.1v-11.3z" fill="none" stroke="#000" stroke-width=".32"/>
<path d="M161.5 195.1h8" fill="none" stroke="#000" stroke-width=".4"/>
<g fill="#000">
<path d="M145.3 58.7l1.4 3.6h-2.8zM161.1 195.1l3.6-1.4v2.8z"/>
<path d="M145.1 187.1h.4v1.3h-.4zM145.1 184.9h.4v1.3h-.4zM145.1 182.7h.4v1.4h-.4zM145.1 180.6h.4v1.3h-.4zM145.1 178.4h.4v1.4h-.4zM145.1 176.3h.4v1.3h-.4zM145.1 174.1h.4v1.4h-.4zM145.1 172h.4v1.3h-.4zM145.1 169.8h.4v1.4h-.4zM145.1 167.7h.4v1.3h-.4zM145.1 165.5h.4v1.3h-.4zM145.1 163.3h.4v1.4h-.4zM145.1 161.2h.4v1.3h-.4zM145.1 159h.4v1.4h-.4zM145.1 156.9h.4v1.3h-.4zM145.1 154.7h.4v1.4h-.4zM145.1 152.6h.4v1.3h-.4zM145.1 150.4h.4v1.4h-.4zM145.1 148.3h.4v1.3h-.4zM145.1 146.1h.4v1.4h-.4zM145.1 144h.4v1.3h-.4zM145.1 141.8h.4v1.3h-.4zM145.1 139.6h.4v1.4h-.4zM145.1 137.5h.4v1.3h-.4zM145.1 135.3h.4v1.4h-.4zM145.1 133.2h.4v1.3h-.4zM145.1 131h.4v1.4h-.4zM145.1 128.9h.4v1.3h-.4zM145.1 126.7h.4v1.4h-.4zM145.1 124.6h.4v1.3h-.4zM145.1 122.4h.4v1.4h-.4zM145.1 120.3h.4v1.3h-.4zM145.1 118.1h.4v1.3h-.4zM145.1 115.9h.4v1.4h-.4zM145.1 113.8h.4v1.3h-.4zM145.1 111.6h.4v1.4h-.4zM145.1 109.5h.4v1.3h-.4zM145.1 107.3h.4v1.4h-.4zM145.1 105.2h.4v1.3h-.4zM145.1 103h.4v1.4h-.4zM145.1 100.9h.4v1.3h-.4zM145.1 98.7h.4v1.4h-.4zM145.1 96.6h.4v1.3h-.4zM145.1 94.4h.4v1.3h-.4zM145.1 92.2h.4v1.4h-.4zM145.1 90.1h.4v1.3h-.4zM145.1 87.9h.4v1.4h-.4zM145.1 85.8h.4v1.3h-.4zM145.1 83.6h.4v1.4h-.4zM145.1 81.5h.4v1.3h-.4zM145.1 79.3h.4v1.4h-.4zM145.1 77.2h.4v1.3h-.4zM145.1 75h.4v1.4h-.4zM145.1 72.8h.4v1.4h-.4zM145.1 70.7h.4v1.3h-.4zM145.1 68.5h.4v1.4h-.4zM145.1 66.4h.4v1.3h-.4zM145.1 64.2h.4v1.4h-.4zM145.1 62.1h.4v1.3h-.4zM145.1 59.9h.4v1.4h-.4z"/>
</g>
<text font-size="4.8" fill="#1b1b1b" x="13.3" y="17.1">ПЧ-1500. Схема электрическая структурная</text>
<text font-size="3.5" fill="#b3261e" x="19.8" y="30">«Горячая» сторона — под потенциалом сети 220 В</text>
<text font-size="3.5" fill="#1a5fb4" x="19.8" y="164.7">Изолированная сторона (безопасное сверхнизкое напряжение 5 В / 3,3 В)</text>
<g font-size="3.2" fill="#1b1b1b">
<text x="23.9" y="52.9">QF1 C20, F1, RV1, CX1</text>
<text x="33.6" y="48.6">Сеть ~220 В</text>
<text x="86.5" y="52.9">VD1 KBPC3510</text>
<text x="87.5" y="48.6">Выпрямитель</text>
<text x="134.5" y="52.9">R3</text>
<text x="140.4" y="52.9">47 Ом + реле K1</text>
<text x="143.3" y="48.6">Предзаряд</text>
<text x="191.3" y="52.9">C1–C3</text>
<text x="193.3" y="48.6">Шина DC 310 В</text>
<text x="203" y="52.9">3x470 мкФ</text>
<text x="246.2" y="52.9">U1 IKCM30F60GA</text>
<text x="247.1" y="48.6">Инвертор IGBT</text>
<text x="299.1" y="52.9">U14, U15 ACS712</text>
<text x="302" y="48.6">Датчики тока</text>
<text x="348.1" y="52.9">3~ 220 В, Δ, 1,5 кВт</text>
<text x="358.8" y="48.6">Двигатель</text>
<text x="80.7" y="83.6">Питание 15 В / 5 В</text>
<text x="192.3" y="81.5">Тормозной ключ</text>
<text x="247.1" y="81.5">Шунт и защита</text>
<text x="82.6" y="87.9">PS1 HLK-5M15, U2</text>
<text x="185.5" y="85.8">VT2, VD3, U10 (381 В)</text>
<text x="245.2" y="85.8">R9,</text>
<text x="253" y="85.8">R10 → ITRIP</text>
<text x="192.3" y="90.1">+ резистор RB1</text>
<text x="239.4" y="90.1">отключение при 23,5 А</text>
<text x="193.3" y="118.6">Измерение Udc</text>
<text x="248.1" y="118.6">Развязка ШИМ</text>
<text x="301" y="118.6">Сигнал аварии</text>
<text x="184.5" y="122.9">R42–R45, U13 HCPL-7840</text>
<text x="238.4" y="122.9">U4–U9</text>
<text x="250.1" y="122.9">6N137, U3</text>
<text x="269.5" y="122.9">74HC14</text>
<text x="300" y="122.9">U10, U11 PC817</text>
<text x="36.3" y="183.3">Питание 5 В</text>
<text x="190.1" y="184.4">Контроллер A2: STM32F411 (Black Pill)</text>
<text x="34.4" y="187.6">PS2 HLK-10M05</text>
<text x="172.6" y="188.7">ШИМ 6 каналов с мёртвым временем (TIM1), АЦП по таймеру</text>
<text x="138.5" y="194.1">Реле K1</text>
<text x="187.2" y="193">U/f и бездатчиковое векторное управление</text>
<text x="197.9" y="197.3">защиты, параметры, Modbus RTU</text>
<text x="136.6" y="198.4">предзаряд</text>
<text x="109.5" y="220.2">Пульт</text>
<text x="170.4" y="220.2">RS-485</text>
<text x="219.5" y="220.2">Модуль связи A3: ESP32</text>
<text x="294.6" y="220.2">Входы / выходы</text>
<text x="100.7" y="224.5">ЖКИ 20x4 (I2C)</text>
<text x="166.6" y="224.5">U16 MAX485</text>
<text x="220.5" y="224.5">Wi-Fi: веб-интерфейс,</text>
<text x="289.8" y="224.5">DI1–DI3, AI 0–10 В,</text>
<text x="96.8" y="228.8">5 кнопок (PCF8574)</text>
<text x="166.6" y="228.8">Modbus RTU</text>
<text x="220.5" y="228.8">Modbus TCP; Bluetooth</text>
<text x="284.9" y="228.8">реле K2, NTC, вентилятор</text>
</g>
<g font-size="3.2" fill="#444">
<text x="19.8" y="150.7">Барьер и</text>
<text x="35.3" y="150.7">золяции: оптроны 6N137, PC817, изолирующий усилитель HCPL-7840, датчики Холла ACS712, ре</text>
<text x="206.4" y="150.7">ле K1, модули питания Hi-Link</text>
</g>
<g font-size="3" fill="#1b1b1b">
<text x="344.6" y="142.6">токи фаз U, W</text>
<text x="208.6" y="154.7">Udc</text>
<text x="262.5" y="154.7">ШИМ x6</text>
<text x="316.3" y="154.7">авария</text>
</g>
</svg>
